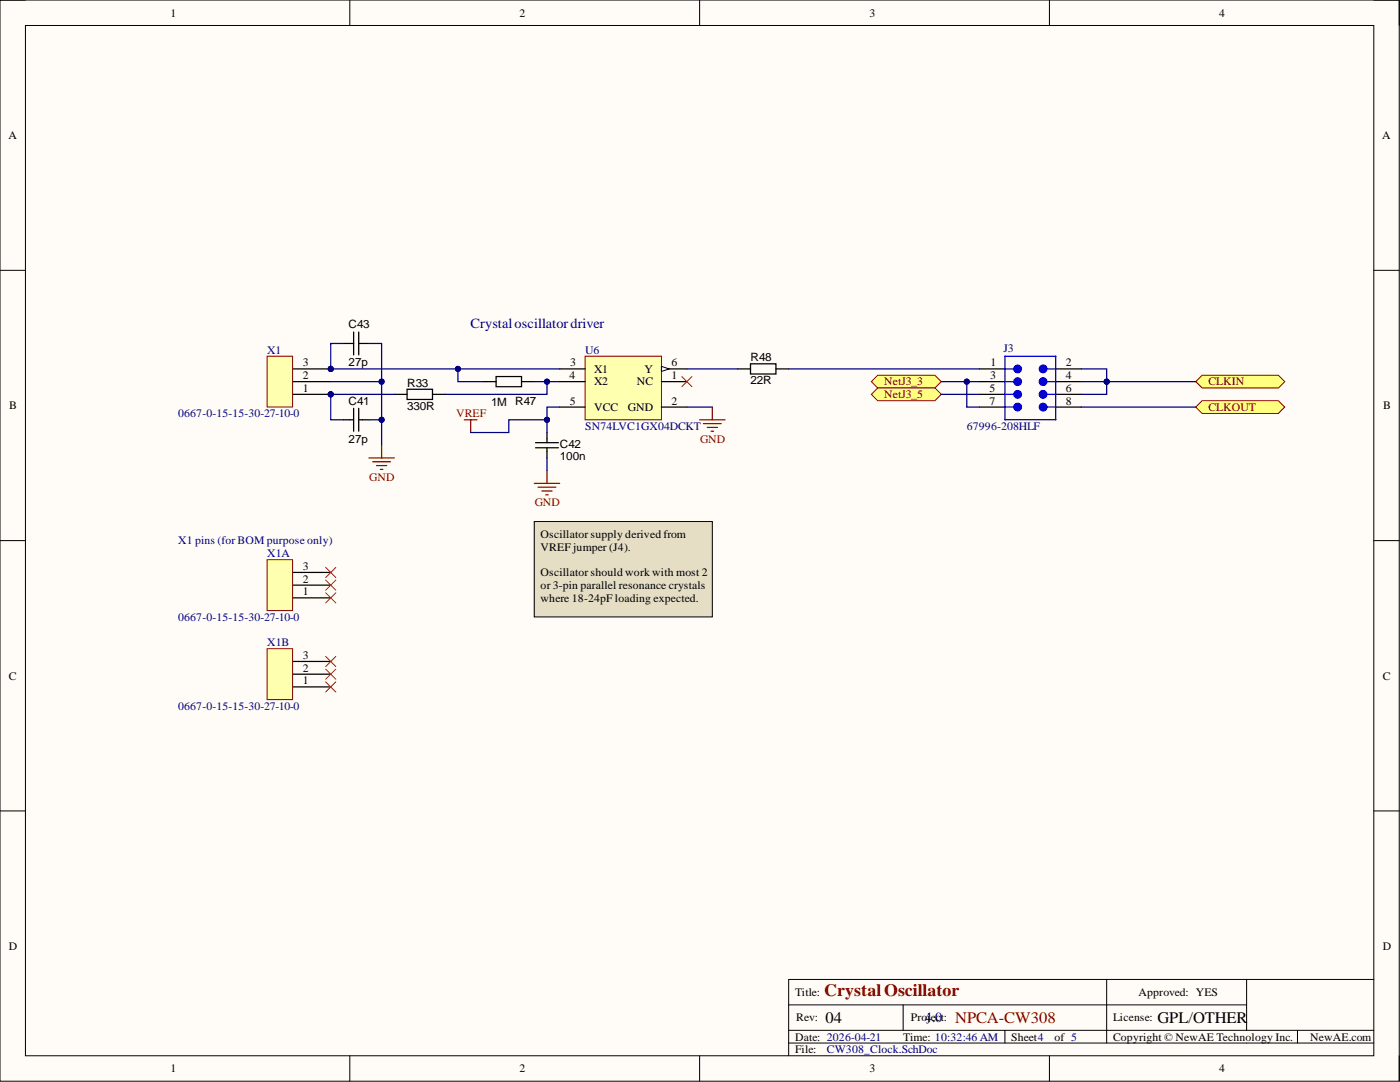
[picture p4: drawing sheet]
<svg xmlns="http://www.w3.org/2000/svg" width="279mm" height="216mm" viewBox="0 0 279 216" stroke-linecap="round" stroke-linejoin="round" font-family="sans-serif">
<path d="M0 0h279.2v215.7h-279.2z" fill-rule="evenodd" fill="#fffcf8"/>
<path d="M0 0h279.2v215.7h-279.2z" fill="none" stroke="#000" stroke-width=".2"/>
<path d="M5.1 5.1h269.1v205.6h-269.1z" fill-rule="evenodd" fill="#fffcf8"/>
<g fill="none" stroke="#000" stroke-width=".2">
<path d="M0 0h5.1M5.1 5.1h269.1v205.6h-269.1zM69.8 0v5.1M139.6 0v5.1M209.4 0v5.1M274.2 0h5v5.1M0 53.9h5.1M274.2 53.9h5M0 107.9h5.1M274.2 107.9h5M0 161.8h5.1M274.2 161.8h5"/>
<path d="M220.9 195.4v12.7M248.8 195.4v10.2M274.2 195.4h-116.8v15.3M69.8 210.7v5M139.6 210.7v5M157.4 200.5h91.4M157.4 208.1h116.8M157.4 205.6h116.8M180.2 200.5v5.1M200.6 205.6v2.5M209.4 210.7v5M258.9 205.6v2.5"/>
<path d="M279.2 210.7v5"/>
</g>
<circle cx="66" cy="78.7" r=".51" fill="#000080"/>
<circle cx="66" cy="78.7" r=".51" fill="none" stroke="#000080" stroke-width=".2"/>
<circle cx="66" cy="73.6" r=".51" fill="#000080"/>
<circle cx="66" cy="73.6" r=".51" fill="none" stroke="#000080" stroke-width=".2"/>
<path d="M58.4 78.7h7.6" fill="none" stroke="#000" stroke-width=".25"/>
<circle cx="66" cy="78.7" r=".51" fill="#000080"/>
<circle cx="66" cy="78.7" r=".51" fill="none" stroke="#000080" stroke-width=".2"/>
<path d="M58.4 76.1h7.6M58.4 73.6h7.6" fill="none" stroke="#000" stroke-width=".25"/>
<circle cx="66" cy="73.6" r=".51" fill="#000080"/>
<circle cx="66" cy="73.6" r=".51" fill="none" stroke="#000080" stroke-width=".2"/>
<path d="M53.3 71.1h5.1v10.1h-5.1z" fill-rule="evenodd" fill="#ffffb0"/>
<path d="M53.3 71.1h5.1v10.1h-5.1z" fill="none" stroke="#800000" stroke-width=".2"/>
<path d="M116.8 71.1h15.2v12.7h-15.2z" fill-rule="evenodd" fill="#ffffb0"/>
<path d="M116.8 71.1h15.2v12.7h-15.2z" fill="none" stroke="#800000" stroke-width=".2"/>
<path d="M132 76.1h5.1M132 73.6h5.1M132 81.2h5.1" fill="none" stroke="#000" stroke-width=".25"/>
<path d="M132 73.1l1.5 .5-1.5 .5z" fill="#f8fcff"/>
<path d="M132 73.1l1.5 .5-1.5 .5z" fill="none" stroke="#000" stroke-width=".2"/>
<g fill="none" stroke="#000" stroke-width=".25">
<path d="M68.5 68.5h2.1M70.6 66.3v4.5M71.6 66.3v4.5M71.6 68.5h2M78.7 78.7h2.5M81.2 77.7h5.1v2h-5.1zM86.3 78.7h2.6M96.5 76.1h2.5M99 75.1h5.1v2.1h-5.1zM104.1 76.1h2.5M111.7 73.6h5.1M111.7 76.1h5.1"/>
<path d="M147.2 73.6h2.6M149.8 72.6h5.1v2h-5.1zM154.9 73.6h2.5M68.5 83.8h2.1M70.6 81.5v4.5M71.6 83.8h2M71.6 81.5v4.5M106.9 89.3h4.5M106.9 88.3h4.5M109.2 86.3v2M109.2 89.3v2.1M111.7 81.2h5.1"/>
</g>
<g fill="none" stroke="#800000" stroke-width=".25">
<path d="M73.6 91.4h5.1M74.4 92.1h3.5M75.1 92.9h2.1M75.9 93.7h.5M76.2 88.8v2.6M92.7 83.8h2.5M93.9 83.8v2.5M106.6 96.5h5.1M107.4 97.2h3.5M108.1 98h2.1M108.9 98.7h.5M109.2 93.9v2.6"/>
<path d="M139.6 83.8h5.1M140.4 84.5h3.5M141.1 85.3h2.1M141.9 86h.5M142.2 81.2v2.6"/>
</g>
<path d="M173.9 76.1l1.3-1.2h11.4l1.3 1.2-1.3 1.3h-11.4z" fill-rule="evenodd" fill="#ffff80"/>
<path d="M173.9 76.1l1.3-1.2h11.4l1.3 1.2-1.3 1.3h-11.4z" fill="none" stroke="#800000" stroke-width=".2"/>
<path d="M173.9 78.7l1.3-1.3h11.4l1.3 1.3-1.3 1.3h-11.4z" fill-rule="evenodd" fill="#ffff80"/>
<path d="M173.9 78.7l1.3-1.3h11.4l1.3 1.3-1.3 1.3h-11.4z" fill="none" stroke="#800000" stroke-width=".2"/>
<path d="M238.6 76.1l1.3-1.2h15.2l1.3 1.2-1.3 1.3h-15.2z" fill-rule="evenodd" fill="#ffff80"/>
<path d="M238.6 76.1l1.3-1.2h15.2l1.3 1.2-1.3 1.3h-15.2z" fill="none" stroke="#800000" stroke-width=".2"/>
<path d="M238.6 81.2l1.3-1.2h15.2l1.3 1.2-1.3 1.3h-15.2z" fill-rule="evenodd" fill="#ffff80"/>
<path d="M238.6 81.2l1.3-1.2h15.2l1.3 1.2-1.3 1.3h-15.2z" fill="none" stroke="#800000" stroke-width=".2"/>
<path d="M136.1 75.1l2 2.1M138.1 75.1l-2 2.1" fill="none" stroke="#f00" stroke-width=".2"/>
<path d="M58.4 119.3h7.6M58.4 116.8h7.6M58.4 114.2h7.6" fill="none" stroke="#000" stroke-width=".25"/>
<path d="M53.3 111.7h5.1v10.1h-5.1z" fill-rule="evenodd" fill="#ffffb0"/>
<path d="M53.3 111.7h5.1v10.1h-5.1z" fill="none" stroke="#800000" stroke-width=".2"/>
<path d="M58.4 137.1h7.6M58.4 134.5h7.6M58.4 132h7.6" fill="none" stroke="#000" stroke-width=".25"/>
<path d="M53.3 129.4h5.1v10.2h-5.1z" fill-rule="evenodd" fill="#ffffb0"/>
<path d="M53.3 129.4h5.1v10.2h-5.1z" fill="none" stroke="#800000" stroke-width=".2"/>
<path d="M65 113.2l2 2M65 115.7l2 2.1M65 118.3l2 2M67 113.2l-2 2M67 115.7l-2 2.1M67 118.3l-2 2M65 131l2 2M65 133.5l2 2M65 136l2 2.1M67 131l-2 2M67 133.5l-2 2M67 136l-2 2.1" fill="none" stroke="#f00" stroke-width=".2"/>
<path d="M208.9 76.1h1.8" fill="none" stroke="#00f" stroke-width=".25"/>
<circle cx="208.2" cy="76.2" r=".76" fill="#00f"/>
<g fill="none" stroke="#00f" stroke-width=".25">
<path d="M208.9 73.6h1.8"/>
<circle cx="208.2" cy="76.2" r=".76"/>
</g>
<circle cx="208.2" cy="73.6" r=".76" fill="#00f"/>
<g fill="none" stroke="#00f" stroke-width=".25">
<path d="M208.9 78.7h1.8"/>
<circle cx="208.2" cy="73.6" r=".76"/>
</g>
<path d="M195.5 76.1h5.1M195.5 73.6h5.1M210.7 73.6h5.1" fill="none" stroke="#000" stroke-width=".25"/>
<circle cx="208.2" cy="78.7" r=".76" fill="#00f"/>
<g fill="none" stroke="#00f" stroke-width=".25">
<path d="M208.9 81.2h1.8"/>
<circle cx="208.2" cy="78.7" r=".76"/>
</g>
<path d="M195.5 78.7h5.1M210.7 78.7h5.1M210.7 76.1h5.1M195.5 81.2h5.1M210.7 81.2h5.1" fill="none" stroke="#000" stroke-width=".25"/>
<circle cx="208.2" cy="81.2" r=".76" fill="#00f"/>
<g fill="none" stroke="#00f" stroke-width=".25">
<path d="M200.6 78.7h1.7"/>
<circle cx="208.2" cy="81.2" r=".76"/>
</g>
<circle cx="203.1" cy="78.7" r=".76" fill="#00f"/>
<g fill="none" stroke="#00f" stroke-width=".25">
<path d="M200.6 81.2h1.7"/>
<circle cx="203.1" cy="78.7" r=".76"/>
</g>
<circle cx="203.1" cy="81.2" r=".76" fill="#00f"/>
<g fill="none" stroke="#00f" stroke-width=".25">
<path d="M200.6 76.1h1.7"/>
<circle cx="203.1" cy="81.2" r=".76"/>
</g>
<circle cx="203.1" cy="76.2" r=".76" fill="#00f"/>
<g fill="none" stroke="#00f" stroke-width=".25">
<path d="M200.6 73.6h1.7"/>
<circle cx="203.1" cy="76.2" r=".76"/>
</g>
<circle cx="203.1" cy="73.6" r=".76" fill="#00f"/>
<g fill="none" stroke="#00f" stroke-width=".25">
<path d="M200.6 71.1h10.1v12.7h-10.1z"/>
<circle cx="203.1" cy="73.6" r=".76"/>
</g>
<path d="M66 76.1h10.2v12.7" fill="none" stroke="#000080" stroke-width=".25"/>
<circle cx="76.2" cy="76.1" r=".51" fill="#000080"/>
<circle cx="76.2" cy="76.1" r=".51" fill="none" stroke="#000080" stroke-width=".2"/>
<circle cx="76.2" cy="83.8" r=".51" fill="#000080"/>
<circle cx="76.2" cy="83.8" r=".51" fill="none" stroke="#000080" stroke-width=".2"/>
<path d="M68.5 68.5h-2.5v5.1h45.7" fill="none" stroke="#000080" stroke-width=".25"/>
<circle cx="66" cy="73.6" r=".51" fill="#000080"/>
<circle cx="66" cy="73.6" r=".51" fill="none" stroke="#000080" stroke-width=".2"/>
<circle cx="91.4" cy="73.6" r=".51" fill="#000080"/>
<circle cx="91.4" cy="73.6" r=".51" fill="none" stroke="#000080" stroke-width=".2"/>
<path d="M73.6 83.8h2.6" fill="none" stroke="#000080" stroke-width=".25"/>
<circle cx="76.2" cy="83.8" r=".51" fill="#000080"/>
<circle cx="76.2" cy="83.8" r=".51" fill="none" stroke="#000080" stroke-width=".2"/>
<path d="M73.6 68.5h2.6v7.6" fill="none" stroke="#000080" stroke-width=".25"/>
<circle cx="76.2" cy="76.1" r=".51" fill="#000080"/>
<circle cx="76.2" cy="76.1" r=".51" fill="none" stroke="#000080" stroke-width=".2"/>
<path d="M106.6 76.1h5.1" fill="none" stroke="#000080" stroke-width=".25"/>
<circle cx="109.2" cy="76.1" r=".51" fill="#000080"/>
<circle cx="109.2" cy="76.1" r=".51" fill="none" stroke="#000080" stroke-width=".2"/>
<path d="M91.4 73.6v2.5h5.1" fill="none" stroke="#000080" stroke-width=".25"/>
<circle cx="91.4" cy="73.6" r=".51" fill="#000080"/>
<circle cx="91.4" cy="73.6" r=".51" fill="none" stroke="#000080" stroke-width=".2"/>
<path d="M78.7 78.7h-12.7v5.1h2.5" fill="none" stroke="#000080" stroke-width=".25"/>
<circle cx="66" cy="78.7" r=".51" fill="#000080"/>
<circle cx="66" cy="78.7" r=".51" fill="none" stroke="#000080" stroke-width=".2"/>
<path d="M109.2 76.1v2.6h-20.3" fill="none" stroke="#000080" stroke-width=".25"/>
<circle cx="109.2" cy="76.1" r=".51" fill="#000080"/>
<circle cx="109.2" cy="76.1" r=".51" fill="none" stroke="#000080" stroke-width=".2"/>
<path d="M111.7 81.2h-2.5v5.1M137.1 81.2h5.1" fill="none" stroke="#000080" stroke-width=".25"/>
<circle cx="109.2" cy="83.8" r=".51" fill="#000080"/>
<circle cx="109.2" cy="83.8" r=".51" fill="none" stroke="#000080" stroke-width=".2"/>
<path d="M109.2 83.8h-7.7v2.5h-7.6M109.2 91.4v2.5" fill="none" stroke="#000080" stroke-width=".25"/>
<circle cx="109.2" cy="83.8" r=".51" fill="#000080"/>
<circle cx="109.2" cy="83.8" r=".51" fill="none" stroke="#000080" stroke-width=".2"/>
<path d="M137.1 73.6h10.1M215.8 76.1h5.1" fill="none" stroke="#000080" stroke-width=".25"/>
<circle cx="220.9" cy="76.2" r=".51" fill="#000080"/>
<circle cx="220.9" cy="76.2" r=".51" fill="none" stroke="#000080" stroke-width=".2"/>
<path d="M215.8 73.6h5.1v5.1h-5.1" fill="none" stroke="#000080" stroke-width=".25"/>
<circle cx="220.9" cy="76.2" r=".51" fill="#000080"/>
<circle cx="220.9" cy="76.2" r=".51" fill="none" stroke="#000080" stroke-width=".2"/>
<path d="M187.9 76.1h7.6" fill="none" stroke="#000080" stroke-width=".25"/>
<circle cx="192.9" cy="76.2" r=".51" fill="#000080"/>
<circle cx="192.9" cy="76.2" r=".51" fill="none" stroke="#000080" stroke-width=".2"/>
<path d="M157.4 73.6h38.1M187.9 78.7h7.6M220.9 76.1h17.7" fill="none" stroke="#000080" stroke-width=".25"/>
<circle cx="220.9" cy="76.2" r=".51" fill="#000080"/>
<circle cx="220.9" cy="76.2" r=".51" fill="none" stroke="#000080" stroke-width=".2"/>
<path d="M192.9 76.1v5.1h2.6M215.8 81.2h22.8" fill="none" stroke="#000080" stroke-width=".25"/>
<circle cx="192.9" cy="76.2" r=".51" fill="#000080"/>
<circle cx="192.9" cy="76.2" r=".51" fill="none" stroke="#000080" stroke-width=".2"/>
<path d="M106.6 104.1h35.6v19h-35.6z" fill-rule="evenodd" fill="#e5dec5"/>
<path d="M106.6 104.1h35.6v19h-35.6z" fill="none" stroke="#000" stroke-width=".2"/>
<text font-size="3.5" fill="#800000" x="164.5" y="198.7">CrystalOscillator</text>
<g font-size="3.2">
<text x="164.8" y="204.2">04</text>
<text x="231" y="204.2">GPL/OTHER</text>
</g>
<text font-size="3.2" fill="#800000" x="190.7" y="204.2">NPCA-CW308</text>
<g font-size="2.8" fill="#000080">
<text x="93.9" y="65.4">Crystaloscillatordriver</text>
<text x="184.6" y="204">4.0</text>
</g>
<g font-size="2.3">
<text x="34" y="3.3">1</text>
<text x="103.7" y="3.3">2</text>
<text x="173.6" y="3.3">3</text>
<text x="243.3" y="3.3">4</text>
<text x="1.7" y="27.8">A</text>
<text x="275.9" y="27.8">A</text>
<text x="69.6" y="65.5">C43</text>
<text x="60.4" y="75.6">2</text>
<text x="60.4" y="73.1">3</text>
<text x="69.6" y="73.1">27p</text>
<text x="81.2" y="77.2">R33</text>
<text x="113.6" y="75.6">4</text>
<text x="113.8" y="73.1">3</text>
<text x="118.6" y="74.4">X1</text>
<text x="118.6" y="76.9">X2</text>
<text x="127.1" y="76.9">NC</text>
<text x="128.6" y="74.4">Y</text>
<text x="134" y="75.6">1</text>
<text x="134" y="73.1">6</text>
<text x="149.8" y="76.7">22R</text>
<text x="149.8" y="72.1">R48</text>
<text x="197.6" y="75.6">3</text>
<text x="197.7" y="73.1">1</text>
<text x="212.7" y="73.1">2</text>
<text x="212.7" y="75.6">4</text>
<text x="1.9" y="81.6">B</text>
<text x="60.4" y="78.2">1</text>
<text x="69.6" y="80.7">C41</text>
<text x="81.2" y="81.7">330R</text>
<text x="98" y="81">1M</text>
<text x="102.8" y="80.7">R47</text>
<text x="113.7" y="80.7">5</text>
<text x="118.6" y="82">VCC</text>
<text x="125.3" y="82">GND</text>
<text x="134" y="80.7">2</text>
<text x="197.5" y="78.2">5</text>
<text x="197.5" y="80.7">7</text>
<text x="212.7" y="78.2">6</text>
<text x="212.7" y="80.7">8</text>
<text x="276" y="81.6">B</text>
<text x="69.6" y="88.3">27p</text>
<text x="111.7" y="89.3">C42</text>
<text x="111.7" y="91.9">100n</text>
<text x="107.9" y="107.4">Oscillator supply derived from</text>
<text x="60.4" y="113.7">3</text>
<text x="107.9" y="109.9">VREF jumper (J4).</text>
<text x="60.4" y="118.8">1</text>
<text x="60.4" y="116.3">2</text>
<text x="107.9" y="115">Oscillator should work with most 2</text>
<text x="107.9" y="117.5">or 3-pin parallel resonance crystals</text>
<text x="107.9" y="120.1">where 18-24pF loading expected.</text>
<text x="60.4" y="131.5">3</text>
<text x="1.8" y="135.6">C</text>
<text x="60.4" y="136.6">1</text>
<text x="60.4" y="134">2</text>
<text x="275.9" y="135.6">C</text>
<text x="1.8" y="189.5">D</text>
<text x="275.9" y="189.5">D</text>
<text x="158.7" y="198.7">Title:</text>
<text x="158.9" y="203.8">Rev:</text>
<text x="181.8" y="203.8">Project:</text>
<text x="222.1" y="203.8">License:</text>
<text x="227.2" y="198.7">Approved: YES</text>
<text x="158.7" y="207.6">Date: 2026-04-21</text>
<text x="180.2" y="207.6">Time: 10:32:46 AM</text>
<text x="201.8" y="207.6">Sheet4</text>
<text x="210.5" y="207.6">of 5</text>
<text x="222.1" y="207.6">Copyright © NewAE Technology Inc.</text>
<text x="261.5" y="207.6">NewAE.com</text>
<text x="34" y="214">1</text>
<text x="103.7" y="214">2</text>
<text x="158.7" y="210.2">File:</text>
<text x="173.6" y="214">3</text>
<text x="243.3" y="214">4</text>
</g>
<g font-size="2.3" fill="#000080">
<text x="53.3" y="70.6">X1</text>
<text x="116.8" y="70.6">U6</text>
<text x="200.3" y="70.3">J3</text>
<text x="35.5" y="83.3">0667-0-15-15-30-27-10-0</text>
<text x="116.8" y="85.8">SN74LVC1GX04DCKT</text>
<text x="192.9" y="85.8">67996-208HLF</text>
<text x="35.5" y="108.6">X1 pins (for BOM purpose only)</text>
<text x="53.3" y="111.2">X1A</text>
<text x="35.5" y="123.9">0667-0-15-15-30-27-10-0</text>
<text x="53.3" y="128.9">X1B</text>
<text x="35.5" y="141.6">0667-0-15-15-30-27-10-0</text>
<text x="165" y="210.2">CW308_Clock.SchDoc</text>
</g>
<g font-size="2.3" fill="#800000">
<text x="176.4" y="76.9">NetJ3_3</text>
<text x="241.2" y="76.9">CLKIN</text>
<text x="91.1" y="83.3">VREF</text>
<text x="176.4" y="79.4">NetJ3_5</text>
<text x="241.2" y="82">CLKOUT</text>
<text x="139.7" y="88.3">GND</text>
<text x="73.7" y="95.9">GND</text>
<text x="106.7" y="101">GND</text>
</g>
</svg>
